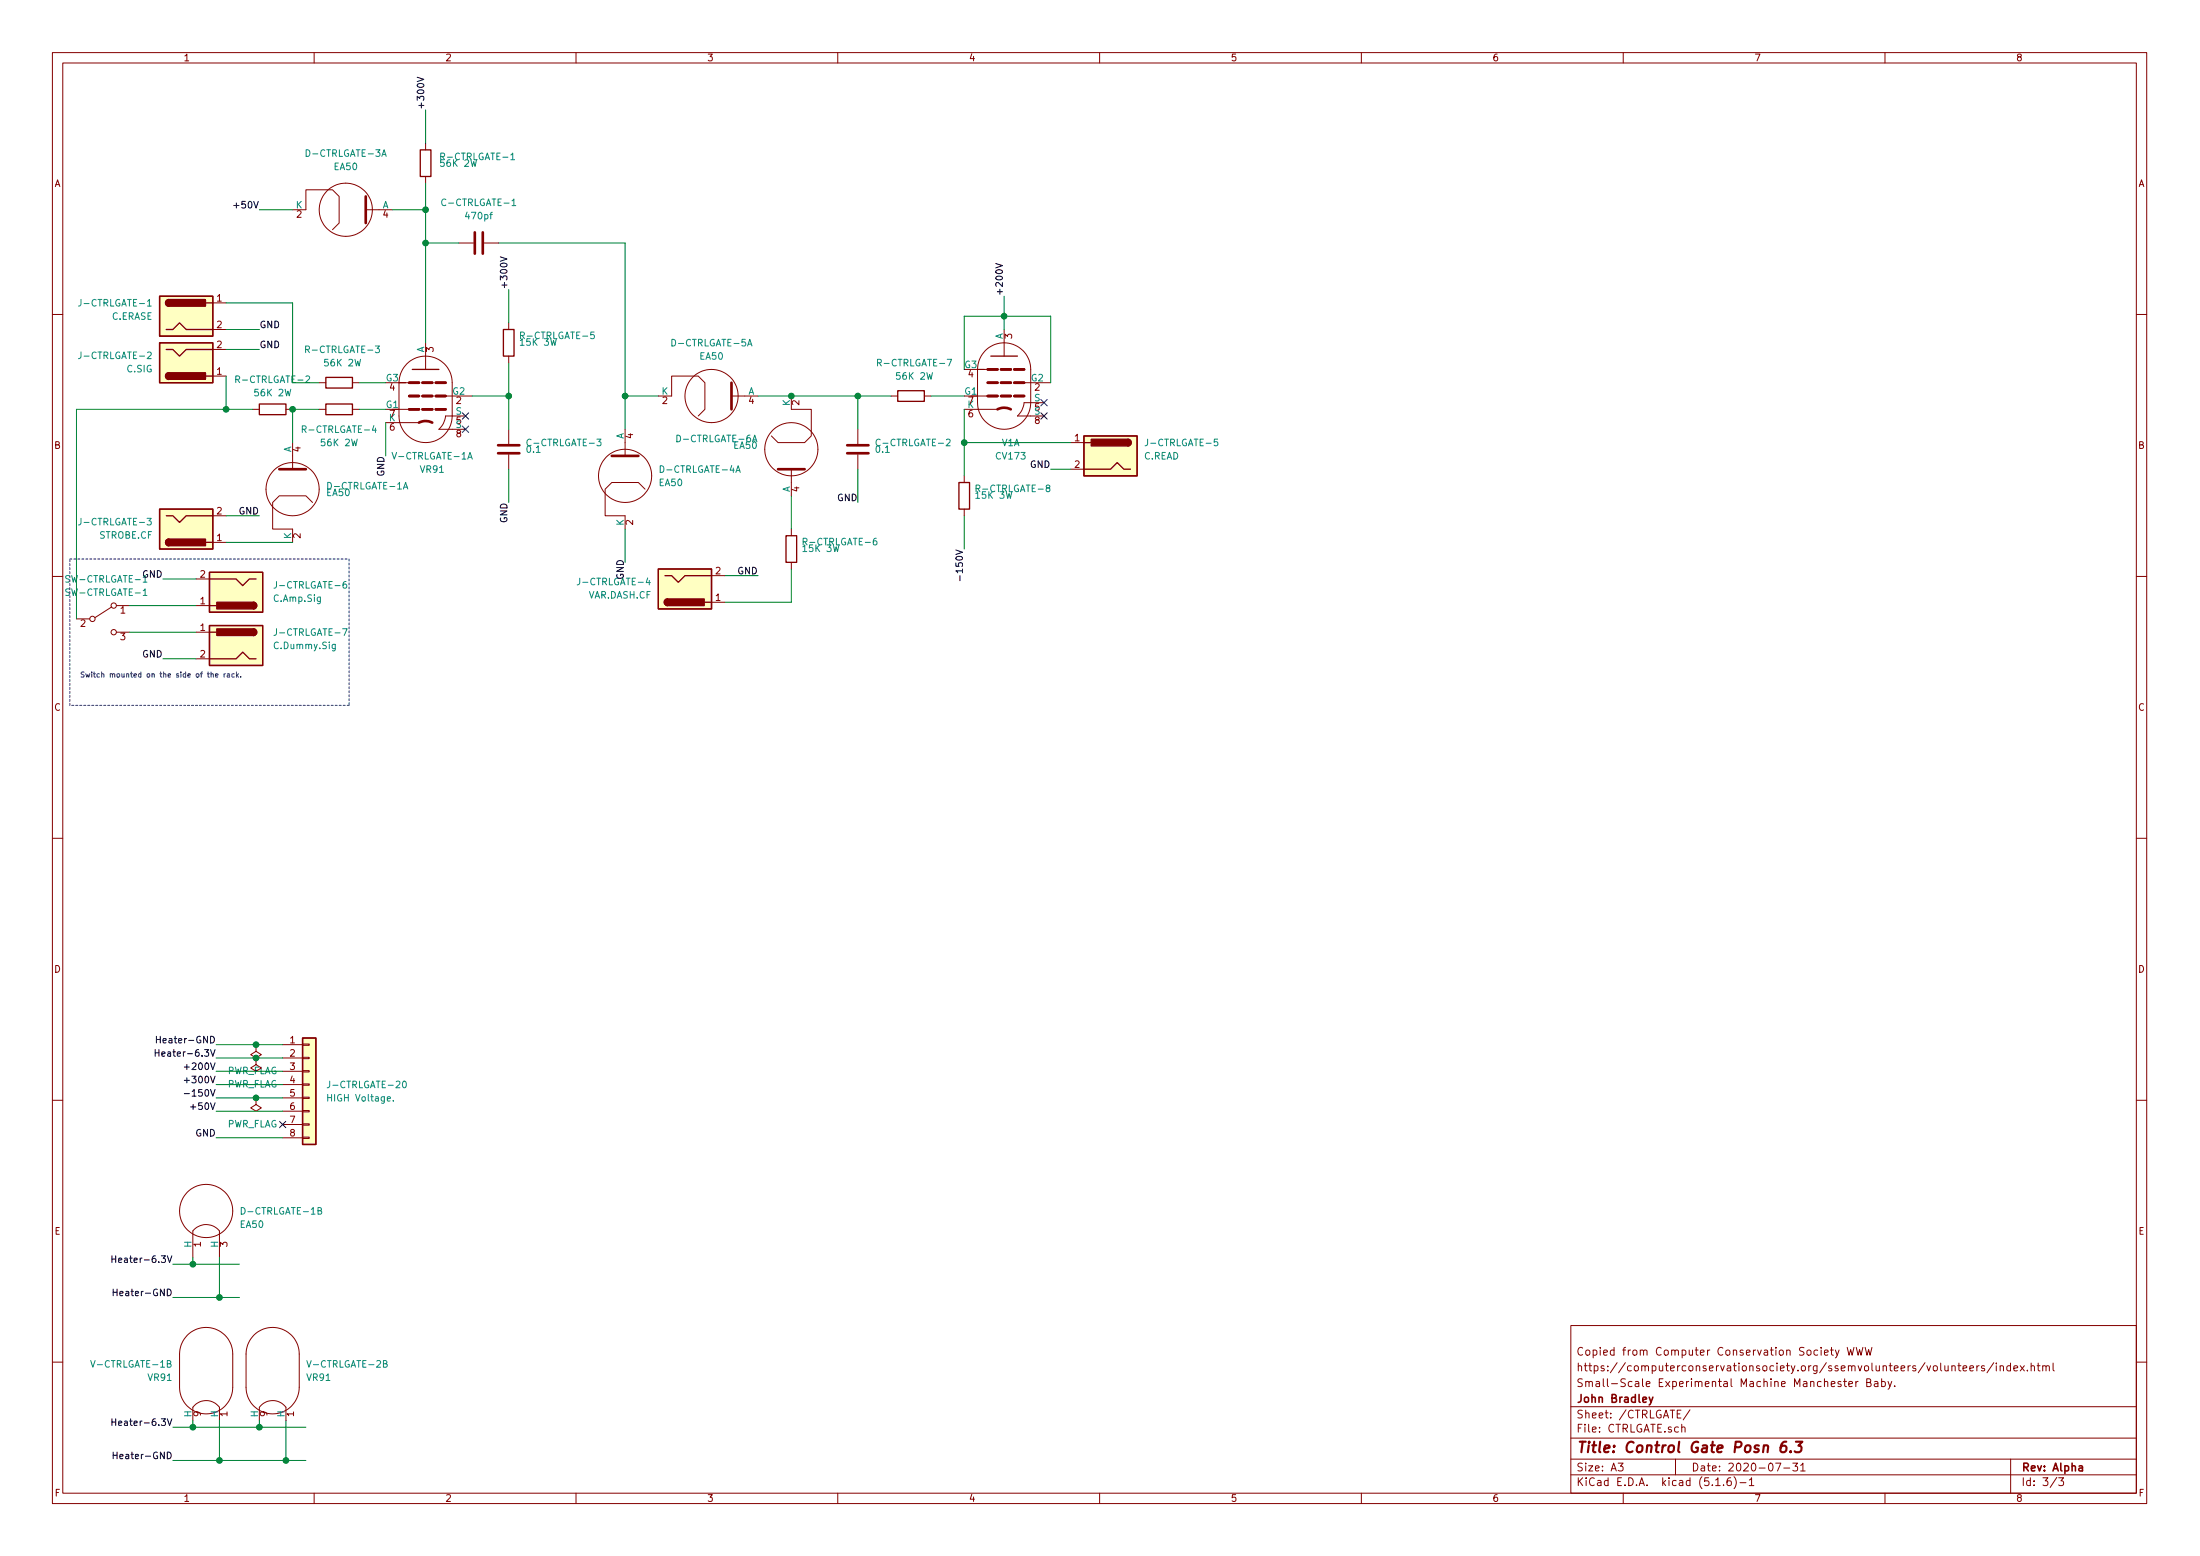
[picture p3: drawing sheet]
<svg xmlns="http://www.w3.org/2000/svg" width="420mm" height="297mm" viewBox="0 0 420 297" stroke-linecap="round" stroke-linejoin="round" font-family="sans-serif">
<g fill="none" stroke="#840000" stroke-width=".19">
<path d="M10 10h400v277h-400zM12 12h396v273.1h-396zM60 10v2M110 10v2M160 10v2M210 10v2M260 10v2M310 10v2M360 10v2M81.3 27.3v1.3M81.3 33.7v1.3M40.6 57.8h2.6"/>
<path d="M55.9 40h2.5v-3.8h5.1l1.3 1.3v5.1l-1.3 1.3M69.8 40h5.1M87.6 46.4h2.8M92.5 46.4h2.7M10 60h2M40.6 71.8h2.6M40.6 66.7h2.6M40.6 62.9h2.6M48.3 78.1h1.2M54.6 78.1h1.3M61 73.1h1.2M61 78.1h1.2"/>
<path d="M67.3 73.1h1.3M67.3 78.1h1.3M74.9 78.1h3.8M77.5 73.1h-1.3h2.5M77.7 69.5a5.1 5.1 0 0 1 5.5-1.1 5.1 5.1 0 0 1 3.2 4.7v6.3a5.1 5.1 0 0 1-5.1 5.1 5.1 5.1 0 0 1-5.1-5.1v-6.3a5.1 5.1 0 0 1 1.5-3.6zM81.3 65.4v5.1M85.1 75.6h5.1M88.9 79.4h-3.8a4.1 4.1 0 0 1-1.3 2.6h5.1M97.2 61.6v1.3M97.2 68v1.3M125.7 75.6h2.6v-3.8h5l1.3 1.3v5l-1.3 1.3M139.7 75.6h5.1"/>
<path d="M151.1 75.6v2.5h3.8v5.1l-1.2 1.3h-5.1l-1.3-1.3M170.2 75.6h1.2M176.5 75.6h1.3M184.1 78.1h6.4M185.4 75.6h3.8M188 70.5h-1.3h2.5M188.2 66.9a5.1 5.1 0 0 1 5.5-1.1 5.1 5.1 0 0 1 3.1 4.7v6.4a5.1 5.1 0 0 1-5 5.1 5.1 5.1 0 0 1-5.1-5.1v-6.4a5.1 5.1 0 0 1 1.5-3.6zM191.8 62.9v5.1M195.6 73.1h5.1M199.4 76.9h-3.8a4.1 4.1 0 0 1-1.3 2.5h5.1M408 60h2M40.6 98.5h2.6"/>
<path d="M55.9 84.5v5.1M59.7 95.9l-1.3-1.2h-5.1l-1.2 1.2v5.1h3.8v2.5M73.7 80.7h6.3M97.2 82v2.7M97.2 86.8v2.8M119.4 82v5M123.2 93.4l-1.3-1.3h-5.1l-1.2 1.3v5.1h3.8v2.5M151.1 89.6v5.1M163.8 82v2.7M163.8 86.8v2.8M184.1 90.8v1.3M184.1 97.2v1.3"/>
<path d="M204.5 84.5h2.5M204.5 89.6h2.5M10 110h2M14.6 118.1h2.5M21.3 115.9l-3.1 2M22.2 115.6h2.6M37.5 115.6h2.5M37.5 110.5h2.5M40.6 103.5h2.6M135.9 115h2.5M135.9 109.9h2.5M151.1 101v1.3"/>
<path d="M151.1 107.4v1.2M408 110h2M22.2 120.7h2.6M37.5 120.7h2.5M37.5 125.8h2.5M10 160h2M408 160h2M48.9 199.4v1.3l1 .6-1 .7-1-.7 1-.6M48.9 199.4h.1M54 199.4h3.8M57.8 199.3h1.3v.3h-1.3zM10 210h2"/>
<path d="M48.9 202v1.2l1 .7-1 .6-1-.6 1-.7M48.9 202h.1M48.9 209.6v1.3l1 .6-1 .6-1-.6 1-.6M48.9 209.6h.1M54 202h3.8M54 204.5h3.8M54 207h3.8M54 209.6h3.8M54 212.1h3.8M54 214.7h3.8M54 217.2h3.8M57.8 212h1.3v.3h-1.3z"/>
<path d="M57.8 214.5h1.3v.3h-1.3zM57.8 217.1h1.3v.2h-1.3zM57.8 209.5h1.3v.2h-1.3zM57.8 204.4h1.3v.2h-1.3zM57.8 201.8h1.3v.3h-1.3zM57.8 206.9h1.3v.3h-1.3zM408 210h2M35.8 254.9a5.1 5.1 0 0 1 5.5-1.1 5.1 5.1 0 0 1 3.1 4.7v6.3a5.1 5.1 0 0 1-5 5.1 5.1 5.1 0 0 1-5.1-5.1v-6.3a5.1 5.1 0 0 1 1.5-3.6zM36.8 240.1v-5.1a3.2 3.2 0 0 1 5.1 0v5.1M48.5 254.9a5.1 5.1 0 0 1 5.5-1.1 5.1 5.1 0 0 1 3.1 4.7v6.3a5.1 5.1 0 0 1-5 5.1 5.1 5.1 0 0 1-5.1-5.1v-6.3a5.1 5.1 0 0 1 1.5-3.6zM300 253h108v32.1h-108zM349.6 257.7h.5"/>
<path d="M349.8 257.2v1.3l.3 .2M350.5 257.7l.4 1M351.2 257.7l-.5 1.4-.2 .1M352.8 257.2l.3 1.5 .3-1.1 .3 1.1 .4-1.5M354.5 257.2l.4 1.5 .2-1.1 .3 1.1 .4-1.5M356.2 257.2l.4 1.5 .3-1.1 .2 1.1 .4-1.5M10 260h2M36.8 271.2v-2.6a3.2 3.2 0 0 1 5.1 0v2.6M49.5 271.2v-2.6a3.2 3.2 0 0 1 5.1 0v2.6M300 278.5h108M300 274.5h108M300 268.5h108"/>
<path d="M309 279.3h1l-.5 .6 .4 .1v.7l-.2 .1-.7-.1M320 278.5v3M320.3 269.9h.5M321 269.2h-.7v1.5h.7M321.2 272.5l.2-.1 .3 .1 .1 .9M321.2 271.9v1.5M322.8 269.1l-1.3 2M339.1 279.3h1l-.6 1.5M342.4 279.3h.9l-.5 .6 .5 .1v.7l-.3 .1-.6-.1M343.9 279.7l.4-.4v1.5M351.6 263.8a.37 .37 0 0 0-.6 .1l.1 .2 .5 .2v.1l-.2 .3-.4-.1M352.1 263.7h.6"/>
<path d="M352.3 263.2v1.3l.4 .2M353.1 264.2l.7-.1-.1-.3-.4-.1-.2 .2v.7h.6M354.4 263.7v1M354.9 263.7l-.5 .3M356.5 263.9l.7-.1v-.4l-.2-.2h-.5v1.5h.6l.2-.1 .1-.4-.4-.3M358 263.8h.6v.9M358.6 264.1h-.5a.29 .29 0 0 0-.2 .3 .29 .29 0 0 0 .2 .3l.5-.1M359.4 263.8l.4-.1 .3 .3-.1 .6-.2 .1-.4-.1M359.4 263.2v1.5M360.6 263.7l.3 1M361.3 263.7l-.5 1.4-.2 .1M361.8 264.6v.1"/>
<path d="M373.9 260.7h.6M374.1 260.2v1.3l.4 .2M374.9 261.2l.7-.1v-.3l-.5-.1-.2 .2 .1 .7h.6M376.2 261.2l.7-.1-.1-.3-.4-.1-.2 .2 .1 .7h.5M377.5 260.7v1M378 260.7l-.5 .3M379 260.8l-.4-.1-.2 .2 .1 .2 .5 .2v.3h-.6M380.8 260.1l-1.3 2M381.3 260.2v.2M381.3 260.7v1M382 260.8a.37 .37 0 0 1 .6 .1v.8M382 260.7v1"/>
<path d="M384 260.8l-.5-.1-.2 .3v.6l.2 .1 .5-.1M384 260.2v1.5M384 278.5v6.6M384.6 261.2l.7-.1v-.3l-.5-.1-.2 .2 .1 .7h.6M385.8 260.7l.8 1M386.6 260.7l-.8 1M387.2 261.6v.1M387.9 260.8l.2-.1 .4 .1v.9M387.9 260.2v1.5M389.1 260.7h.5M389.3 260.2v1.3l.3 .2M390.1 260.8l.2-.1 .4 .1 .1 .9"/>
<path d="M390.1 260.7v1M390.8 260.9l.2-.2 .3 .1 .1 .9M392.1 260.2v1.3l.2 .2M408 260h2M60 285.1v1.9M110 285.1v1.9M160 285.1v1.9M210 285.1v1.9M260 285.1v1.9M300 281.5h108M310 285.1v1.9M327.7 283.6h.8"/>
<path d="M329.2 283.5v.1M330.5 282.1a.59 .59 0 0 0-.7 .6l.1 .8 .5 .1 .2-.1 .1-.5-.2-.3h-.4l-.3 .3M331.2 281.9a1.71 1.71 0 0 1 0 2.3M332.3 283h1.2M334.1 282.5l.4-.4v1.5M334.1 283.6h.8M340.7 280.2h1.1M343.9 280.8h.9M360 285.1v1.9M392.8 282l-1.3 2M393.2 282.1h.9l-.5 .6 .4 .1v.7l-.2 .1-.6-.1"/>
<circle cx="66" cy="40" r="5.1"/>
<circle cx="135.9" cy="75.6" r="5.1"/>
<circle cx="55.9" cy="93.4" r="5.1"/>
<circle cx="119.4" cy="90.8" r="5.1"/>
<circle cx="151.1" cy="85.8" r="5.1"/>
<circle cx="17.7" cy="118.1" r=".51"/>
<circle cx="21.7" cy="115.6" r=".51"/>
<circle cx="21.7" cy="120.7" r=".51"/>
<circle cx="39.4" cy="231.2" r="5.1"/>
</g>
<path d="M315 266.7l.3 1M315.7 266.7l-.5 1.4-.2 .1M397.1 279.9h.6v.9M397.7 280.2h-.5l-.2 .3 .2 .3 .5-.1" fill="none" stroke="#840000" stroke-width=".3"/>
<path d="M341.1 275.2a.89 .89 0 0 0-1 .9l-.1 .7 .2 .3a.66 .66 0 0 0 .9-.3l.1-.4-.3-.4a.69 .69 0 0 0-.8 .4M342 277v.2M343 275.2h1.2l-.7 .8a.48 .48 0 0 1 .6 .4l-.1 .4-.2 .3-.8 .1-.3-.2" fill="none" stroke="#840000" stroke-width=".41"/>
<g fill="none" stroke="#840000" stroke-width=".25">
<path d="M80.3 28.6h2v5.1h-2zM30.5 56.6h10.1v7.6h-10.1zM32.3 57.2a.63 .63 0 0 0-.7 .6 .63 .63 0 0 0 .7 .7M39.4 57.8h1.2M30.5 65.4h10.1v7.7h-10.1zM31.7 66.7h1.3l1.3 1.3 1.3-1.3h5M31.7 62.9h1.3l1.3-1.3 1.3 1.3h5M32.3 71.2a.63 .63 0 0 0-.7 .6 .63 .63 0 0 0 .7 .6M39.4 71.8h1.2M49.5 77.1h5.1v2.1h-5.1zM62.2 72h5.1v2.1h-5.1zM62.2 77.1h5.1v2.1h-5.1z"/>
<path d="M78.7 70.5h5.1M96.1 62.9h2.1v5.1h-2.1zM171.4 74.6h5.1v2h-5.1zM189.2 68h5.1M30.5 97.2h10.1v7.6h-10.1zM31.7 98.5h1.3l1.3 1.2 1.3-1.2h5M183.1 92.1h2.1v5.1h-2.1zM207 83.2h10.2v7.6h-10.2zM207 89.6h5.1l1.3-1.3 1.2 1.3h1.3M207 84.5h1.3M215.4 83.9a.63 .63 0 0 1 .6 .6 .63 .63 0 0 1-.6 .6M32.3 102.9a.63 .63 0 0 0-.7 .6 .63 .63 0 0 0 .7 .7"/>
<path d="M39.4 103.5h1.2M40 109.3h10.2v7.6h-10.2zM40 119.4h10.2v7.6h-10.2zM40 110.5h5.1l1.3 1.3 1.2-1.3h1.3M40 115.6h1.3M48.4 115a.63 .63 0 0 1 .6 .6 .63 .63 0 0 1-.6 .6M125.7 108.6h10.2v7.6h-10.2zM127 109.9h1.3l1.2 1.3 1.3-1.3h5.1M127.5 114.3a.63 .63 0 0 0-.6 .7 .63 .63 0 0 0 .6 .6M134.6 115h1.3M150.1 102.3h2v5.1h-2zM40 125.8h5.1l1.3-1.3 1.2 1.3h1.3"/>
<path d="M40 120.7h1.3M48.4 120.1a.63 .63 0 0 1 .6 .6 .63 .63 0 0 1-.6 .6M57.8 198.2h2.5v20.3h-2.5z"/>
</g>
<g fill="none" stroke="#008484" stroke-width=".19">
<path d="M72.9 29.9l.5-1.3 .4 1.3M73.1 29.5h.6M84.2 29.9l.7-.1v-.5l-.7-.1v1.3M85.1 38.1a.6 .6 0 0 0-.8 .4 .6 .6 0 0 0 .6 .8l.2-.2M97.6 29.6l.3-.4v1.3M97.6 30.5h.7M97.8 38.3l.3-.3v1.3M97.8 39.3h.7M15.5 57.2v.9l-.2 .3h-.3M28.2 57.5l.3-.3v1.2M28.2 58.4h.7M15.5 67.2v.9l-.2 .3-.3 .1"/>
<path d="M28.2 67.3l.5-.1 .2 .3-.8 1h.8M45 72.4l.7-.1v-.4l-.7-.1v1.2M58.4 66.7l.7-.1v-.4l-.7-.1v1.2M58.4 71.9l.5-.1 .2 .3-.8 .9h.8M71.7 66.1h.8l-.5 .4 .4 .2v.5l-.2 .1-.5-.1M99.4 64l.7-.1v-.4l-.7-.1v1.3M113.5 63.4h-.6l-.1 .6 .2-.1 .5 .1v.5l-.2 .2-.5-.2M142.8 66.1l.4-1.3 .4 1.3M142.9 65.7h.6M167.6 69.3l.7-.1v-.5l-.7-.1v1.3M180.9 68.6h.8l-.5 1.3M15.5 98.9v1l-.2 .3h-.3"/>
<path d="M28.1 98.9h.8l-.5 .5 .4 .2v.5l-.1 .1-.6-.1M57.7 82l.7-.1v-.5l-.7-.1v1.3M71.4 81.2l-.3 .9h.8M71.7 81.7v.9M77 93.4l.5-1.3 .4 1.3M77.2 93h.6M89.3 87.6l.5-1.2 .4 1.2M89.5 87.3h.6M101.4 84a.6 .6 0 0 0-.8 .4 .6 .6 0 0 0 .6 .7l.2-.1M114 83.8h.8l-.4 .5 .3 .1v.6l-.1 .1-.6-.1M140.5 90.2l.5-1.3 .4 1.3M140.7 89.8h.6"/>
<path d="M143.7 84.3l.4-1.2 .5 1.2M168.1 84a.6 .6 0 0 0-.8 .4 .6 .6 0 0 0 .5 .7l.3-.1M180.7 84l.5-.2 .3 .4-.8 .9h.8M186.4 93.3l.7-.1v-.5l-.7-.1v1.3M200 93.2l-.2-.2v-.3l.5-.1 .2 .1v.3l-.6 .2-.1 .2v.2l.2 .3h.3l.2-.3v-.3l-.2-.1M219.2 83.8v.9l-.2 .4h-.3M232.5 83.8h-.6v.6l.2-.1 .4 .1v.6l-.1 .1-.5-.1M27.4 111.1h.7M27.4 113.7h.7M52.8 111v.9l-.2 .3-.3 .1M66.1 111l-.4 .1a.87 .87 0 0 0 0 1.2l.5-.1v-.6l-.5-.1-.2 .2M110.7 110.4v.9l-.2 .3h-.3"/>
<path d="M123.7 110.3l-.3 .9h.8M124 110.8v.8M153.4 103.4l.7-.1v-.4l-.7-.1v1.2M167.4 102.8h-.4a.87 .87 0 0 0 0 1.2l.4-.1v-.5l-.4-.2-.2 .3M52.8 120v.9l-.2 .3-.3 .1M64 123v1.1l-.2 .2-.3-.1M64 123h-.3l-.3 .2 .2 .6h.4M65.4 120h.9l-.6 1.3M63 206.4v.9l-.2 .3-.3 .1M75.1 210.1v.1M77 206.5l.2-.1a.67 .67 0 0 1 .4 .6 .67 .67 0 0 1-.4 .7l-.3-.5zM46.1 230.5a.64 .64 0 0 1 .7 .7 .64 .64 0 0 1-.7 .6z"/>
<path d="M60.7 231.1h.6l.1-.2-.1-.3-.6-.1v1.3h.5l.2-.1v-.3l-.3-.3M17.3 259.7l.4 1.3 .5-1.3M58.6 259.7l.4 1.3 .4-1.3M32 260.3h.5l.1-.4-.6-.2v1.3h.4l.3-.2v-.2l-.3-.3M73.2 260.3h.6v-.4l-.6-.2v1.3h.5l.3-.2v-.2l-.3-.3"/>
</g>
<g fill="none" stroke="#840000" stroke-width=".51">
<path d="M69.8 37.5v5.1M90.7 44.4v4M92.2 44.4v4M78.2 78.1h1.8M78.2 75.6h1.8M78.2 73.1h1.8M80.7 78.1h1.8M80.7 75.6h1.8M80.7 73.1h1.8M83.2 78.1h1.9M83.2 75.6h1.9M83.2 73.1h1.9"/>
<path d="M139.7 73.1v5M188.6 75.6h1.9M188.6 73.1h1.9M188.6 70.5h1.9M190.5 78.1a2.75 2.75 0 0 1 2.5 0M191.2 75.6h1.8M191.2 73.1h1.8M191.2 70.5h1.8M193.7 75.6h1.9M193.7 73.1h1.9M193.7 70.5h1.9M53.3 89.6h5.1"/>
<path d="M80 80.7a2.75 2.75 0 0 1 2.5 0M95.1 86.5h4.1M95.1 85h4.1M116.8 87h5.1M148.6 89.6h5.1M161.8 86.5h4.1M161.8 85h4.1"/>
</g>
<g fill="#ffffc2" stroke="#ffffc2" stroke-width=".19">
<path d="M207 83.2h10.2v7.6h-10.2z"/>
<path d="M40 109.3h10.2v7.6h-10.2z"/>
<path d="M40 119.4h10.2v7.6h-10.2z"/>
<path d="M30.5 97.2h10.1v7.6h-10.1z"/>
<path d="M30.5 65.4h10.1v7.7h-10.1z"/>
<path d="M78.2 78.1h1.8z"/>
<path d="M78.2 75.6h1.8z"/>
<path d="M78.2 73.1h1.8z"/>
<path d="M80.7 78.1h1.8z"/>
<path d="M80.7 75.6h1.8z"/>
<path d="M80.7 73.1h1.8z"/>
<path d="M83.2 78.1h1.9z"/>
<path d="M83.2 75.6h1.9z"/>
<path d="M83.2 73.1h1.9z"/>
<path d="M30.5 56.6h10.1v7.6h-10.1z"/>
<path d="M57.8 198.2h2.5v20.3h-2.5z"/>
<path d="M125.7 108.6h10.2v7.6h-10.2z"/>
<path d="M188.6 75.6h1.9z"/>
<path d="M188.6 73.1h1.9z"/>
<path d="M188.6 70.5h1.9z"/>
<path d="M191.2 75.6h1.8z"/>
<path d="M191.2 73.1h1.8z"/>
<path d="M191.2 70.5h1.8z"/>
<path d="M193.7 75.6h1.9z"/>
<path d="M193.7 73.1h1.9z"/>
<path d="M193.7 70.5h1.9z"/>
</g>
<g fill="#840000" stroke="#840000" stroke-width=".25">
<path d="M215.4 83.9a.63 .63 0 0 1 .6 .6 .63 .63 0 0 1-.6 .6z"/>
<path d="M208.4 83.9h7v1.2h-7z"/>
<path d="M48.4 115a.63 .63 0 0 1 .6 .6 .63 .63 0 0 1-.6 .6z"/>
<path d="M41.4 115h7v1.2h-7z"/>
<path d="M48.4 120.1a.63 .63 0 0 1 .6 .6 .63 .63 0 0 1-.6 .6z"/>
<path d="M41.4 120.1h7v1.2h-7z"/>
<path d="M31.8 103.1l.5-.2v1.3a.64 .64 0 0 1-.6-.4 .64 .64 0 0 1 .1-.7z"/>
<path d="M32.3 102.9h6.9v1.3h-6.9z"/>
<path d="M31.8 71.3l.5-.1v1.2a.64 .64 0 0 1-.6-.4 .64 .64 0 0 1 .1-.7z"/>
<path d="M32.3 71.2h6.9v1.2h-6.9z"/>
<path d="M31.8 57.4l.5-.2v1.3a.64 .64 0 0 1-.6-.4 .64 .64 0 0 1 .1-.7z"/>
<path d="M32.3 57.2h6.9v1.3h-6.9z"/>
<path d="M127.1 114.5l.4-.2v1.3a.64 .64 0 0 1-.6-.4 .64 .64 0 0 1 .2-.7z"/>
<path d="M127.5 114.3h7v1.3h-7z"/>
</g>
<path d="M13.3 106.7h53.4M66.7 106.7v28M13.3 134.7v-28M66.7 134.7h-53.4" fill="none" stroke="#0000c2" stroke-width=".19" stroke-dasharray=".4 .4"/>
<g fill="none" stroke="#008400" stroke-width=".19">
<path d="M81.3 21v6.3M81.3 35v30.4M43.2 57.8h12.7v15.3h5.1M49.5 40h6.4M74.9 40h6.4M81.3 46.4h6.3M95.2 46.4h24.2v35.6M97.2 55.3v6.3M191.8 56.6v6.3M43.2 66.7h6.3M43.2 62.9h6.3M43.2 71.8v6.3"/>
<path d="M48.3 78.1h-33.7v40M61 78.1h-5.1v6.4M68.6 78.1h5.1M68.6 73.1h5.1M90.2 75.6h7M97.2 69.3v12.7M119.4 75.6h6.3M144.8 75.6h25.4M163.8 75.6v6.4M177.8 75.6h6.3M184.1 70.5v-10.1h16.6v12.7M184.1 78.1v12.7"/>
<path d="M43.2 98.5h6.3M73.7 80.7v6.3M97.2 89.6v6.3M151.1 94.7v6.3M163.8 89.6v6.3M184.1 98.5v6.3M184.1 84.5h20.4M200.7 89.6h3.8M24.8 115.6h12.7M31.1 110.5h6.4M43.2 103.5h12.7M119.4 101v6.4"/>
<path d="M138.4 109.9h6.4M151.1 108.6v6.4h-12.7M24.8 120.7h12.7M31.1 125.8h6.4M41.3 199.4h12.7M41.3 209.6h12.7M41.3 202h12.7M41.3 204.5h12.7M41.3 207h12.7M41.3 212.1h12.7M41.3 217.2h12.7M33 247.7h12.7"/>
<path d="M33 241.3h12.7M36.8 240.1v1.2M41.9 240.1v7.6M33 272.5h25.4M33 278.8h25.4M36.8 271.2v1.3M41.9 271.2v7.6M49.5 271.2v1.3M54.6 271.2v7.6"/>
</g>
<g fill="none" stroke="#000" stroke-width=".19">
<path d="M79.7 14.7l1.2 .4-1.2 .5M44.7 39.2h.9M95.6 49l1.2 .4-1.2 .5M190.2 50.3l1.2 .4-1.2 .4M183.3 109.9v1M29.9 197.8v1.3M29.9 198.4h.7M30.6 197.8v1.3M29.6 200.4v1.2M29.6 201h.8M30.4 200.4v1.2M30.9 201.2l.6-.1-.1-.3h-.3l-.2 .2 .1 .6h.4"/>
<path d="M35.2 208.8h1M35.2 206.2h1M35.2 203.7h1M36.4 211.3h1M21.4 239.7v1.3M22.1 239.7v1.3M21.4 240.3h.7M21.6 246.1v1.3M21.6 246.7h.8M22.4 246.1v1.3M22.7 240.6l.6-.1-.1-.3h-.4l-.1 .1v.7h.5M21.4 270.9v1.2"/>
<path d="M21.4 271.5h.7M21.6 277.2v1.3M21.6 277.8h.8M22.1 270.9v1.2M22.4 277.2v1.3M22.7 271.7l.6-.1-.1-.3h-.4l-.1 .2v.6h.5"/>
</g>
<g fill="none" stroke="#0000c2" stroke-width=".19">
<path d="M39.6 128.6h.4M39.8 128.3v.8l.2 .2M40.3 128.7h.4v.6M40.3 128.3v1M41.1 128.9l.5-.1v-.1l-.3-.1-.2 .1 .1 .5h.4M42.8 128.6v.7M43.1 128.6l-.3 .2M43.4 128.7h.4v.6M43.8 128.8l-.4 .2 .1 .3 .3-.1M44.7 128.7l-.3-.1-.1 .2 .1 .4h.3M45.2 128.3v1M45.3 128.9l.2 .4"/>
<path d="M45.5 128.6l-.3 .4M46 129.2v.1"/>
</g>
<g fill="#008400" stroke="#008400" stroke-width=".25">
<circle cx="36.8" cy="241.3" r=".51"/>
<circle cx="151.1" cy="75.6" r=".51"/>
<circle cx="43.2" cy="78.1" r=".51"/>
<circle cx="184.2" cy="84.5" r=".51"/>
<circle cx="55.9" cy="78.1" r=".51"/>
<circle cx="81.3" cy="46.4" r=".51"/>
<circle cx="49.5" cy="272.5" r=".51"/>
<circle cx="54.6" cy="278.8" r=".51"/>
<circle cx="97.2" cy="75.6" r=".51"/>
<circle cx="81.3" cy="40" r=".51"/>
<circle cx="119.4" cy="75.6" r=".51"/>
<circle cx="191.8" cy="60.4" r=".51"/>
<circle cx="41.9" cy="247.7" r=".51"/>
<circle cx="48.9" cy="199.4" r=".51"/>
<circle cx="48.9" cy="209.6" r=".51"/>
<circle cx="41.9" cy="278.8" r=".51"/>
<circle cx="36.8" cy="272.5" r=".51"/>
<circle cx="163.8" cy="75.6" r=".51"/>
<circle cx="48.9" cy="202" r=".51"/>
</g>
<path d="M88.3 78.8l1.2 1.2M89.5 78.8l-1.2 1.2M198.8 78.8l1.2 1.2M198.8 76.3l1.2 1.2M200 78.8l-1.2 1.2M200 76.3l-1.2 1.2M88.3 81.3l1.2 1.3M89.5 81.3l-1.2 1.3M53.4 214.1l1.2 1.2M54.6 214.1l-1.2 1.2" fill="none" stroke="#000084" stroke-width=".19"/>
<text font-size="2.8" fill="#840000" x="301" y="277.3">Title: Control Gate Posn 6.3</text>
<g font-size="2.1" fill="#840000">
<text x="301" y="261.8">https://computerconservationsociety.org/ssemvolunteers/volunteers/index.html</text>
<text x="301" y="258.8">Copied from Computer Conservation Society WWW</text>
<text x="301" y="267.8">John Bradley</text>
<text x="301" y="264.8">Small-Scale Experimental Machine Manchester Baby.</text>
<text x="301" y="273.5">File: CTRLGATE.sch</text>
<text x="301" y="270.8">Sheet: /CTRLGATE/</text>
<text x="301" y="280.9">Size: A3</text>
<text x="323" y="280.9">Date: 2020-07-31</text>
<text x="386" y="280.9">Rev: Alpha</text>
<text x="301" y="283.7">KiCad E.D.A. kicad (5.1.6)-1</text>
<text x="386" y="283.7">Id: 3/3</text>
</g>
<g font-size="1.8" fill="#840000">
<text x="35" y="11.7">1</text>
<text x="85" y="11.7">2</text>
<text x="135" y="11.7">3</text>
<text x="185" y="11.7">4</text>
<text x="235" y="11.7">5</text>
<text x="285" y="11.7">6</text>
<text x="335" y="11.7">7</text>
<text x="385" y="11.7">8</text>
<text x="10.4" y="35.7">A</text>
<text x="408.4" y="35.7">A</text>
<text x="56.7" y="41.6">2</text>
<text x="73.2" y="41.6">4</text>
<text x="41.4" y="57.6">1</text>
<text x="41.4" y="62.6">2</text>
<text x="193.3" y="64.7" transform="rotate(-90 193.3 64.7)">3</text>
<text x="41.4" y="71.5">1</text>
<text x="41.4" y="66.5">2</text>
<text x="82.8" y="67.2" transform="rotate(-90 82.8 67.2)">3</text>
<text x="74.4" y="74.6">4</text>
<text x="87.1" y="77.1">2</text>
<text x="126.5" y="77.1">2</text>
<text x="143" y="77.1">4</text>
<text x="152.7" y="77.4" transform="rotate(-90 152.7 77.4)">2</text>
<text x="184.9" y="72">4</text>
<text x="184.9" y="77.1">7</text>
<text x="197.6" y="74.6">2</text>
<text x="74.4" y="82.2">6</text>
<text x="74.4" y="79.7">7</text>
<text x="87.1" y="80.9">5</text>
<text x="87.1" y="83.5">8</text>
<text x="120.9" y="83.7" transform="rotate(-90 120.9 83.7)">4</text>
<text x="184.9" y="79.7">6</text>
<text x="197.6" y="78.4">5</text>
<text x="197.6" y="80.9">8</text>
<text x="10.4" y="85.7">B</text>
<text x="57.4" y="86.2" transform="rotate(-90 57.4 86.2)">4</text>
<text x="205.3" y="84.2">1</text>
<text x="205.3" y="89.3">2</text>
<text x="408.4" y="85.7">B</text>
<text x="152.7" y="93.9" transform="rotate(-90 152.7 93.9)">4</text>
<text x="41.4" y="98.2">2</text>
<text x="120.9" y="100.2" transform="rotate(-90 120.9 100.2)">2</text>
<text x="41.4" y="103.3">1</text>
<text x="57.4" y="102.8" transform="rotate(-90 57.4 102.8)">2</text>
<text x="38.3" y="110.3">2</text>
<text x="136.7" y="109.6">2</text>
<text x="15.4" y="119.7">2</text>
<text x="23" y="117.1">1</text>
<text x="38.3" y="115.4">1</text>
<text x="136.7" y="114.7">1</text>
<text x="23" y="122.2">3</text>
<text x="38.3" y="120.4">1</text>
<text x="38.3" y="125.5">2</text>
<text x="10.4" y="135.7">C</text>
<text x="408.4" y="135.7">C</text>
<text x="10.4" y="185.7">D</text>
<text x="408.4" y="185.7">D</text>
<text x="55.4" y="199.2">1</text>
<text x="55.4" y="201.7">2</text>
<text x="55.4" y="204.3">3</text>
<text x="55.4" y="206.8">4</text>
<text x="55.4" y="209.3">5</text>
<text x="55.4" y="211.9">6</text>
<text x="55.4" y="214.4">7</text>
<text x="55.4" y="217">8</text>
<text x="10.4" y="235.7">E</text>
<text x="38.4" y="238" transform="rotate(-90 38.4 238)">1</text>
<text x="43.4" y="238" transform="rotate(-90 43.4 238)">3</text>
<text x="408.4" y="235.7">E</text>
<text x="38.4" y="270.4" transform="rotate(-90 38.4 270.4)">9</text>
<text x="43.4" y="270.4" transform="rotate(-90 43.4 270.4)">1</text>
<text x="51.1" y="270.4" transform="rotate(-90 51.1 270.4)">9</text>
<text x="56.1" y="270.4" transform="rotate(-90 56.1 270.4)">1</text>
<text x="10.5" y="285.7">F</text>
<text x="35" y="286.7">1</text>
<text x="85" y="286.7">2</text>
<text x="135" y="286.7">3</text>
<text x="185" y="286.7">4</text>
<text x="235" y="286.7">5</text>
<text x="285" y="286.7">6</text>
<text x="335" y="286.7">7</text>
<text x="385" y="286.7">8</text>
<text x="408.5" y="285.7">F</text>
</g>
<g font-size="1.8">
<text x="81" y="21" transform="rotate(-90 81 21)">+300V</text>
<text x="45.3" y="39.8">+50V</text>
<text x="96.9" y="55.3" transform="rotate(-90 96.9 55.3)">+300V</text>
<text x="191.5" y="56.6" transform="rotate(-90 191.5 56.6)">+200V</text>
<text x="49.5" y="62.6">GND</text>
<text x="49.5" y="66.5">GND</text>
<text x="196.7" y="89.3">GND</text>
<text x="73.4" y="91" transform="rotate(-90 73.4 91)">GND</text>
<text x="159.9" y="95.7">GND</text>
<text x="45.6" y="98.2">GND</text>
<text x="96.9" y="99.9" transform="rotate(-90 96.9 99.9)">GND</text>
<text x="27.2" y="110.3">GND</text>
<text x="119.1" y="110.7" transform="rotate(-90 119.1 110.7)">GND</text>
<text x="140.8" y="109.6">GND</text>
<text x="183.9" y="109.5" transform="rotate(-90 183.9 109.5)">-150V</text>
<text x="27.2" y="125.5">GND</text>
<text x="31.2" y="199.2">Heater-GND</text>
<text x="31.5" y="201.7">Heater-6.3V</text>
<text x="36.1" y="206.8">+300V</text>
<text x="36.1" y="204.3">+200V</text>
<text x="36.6" y="209.3">-150V</text>
<text x="37.1" y="211.9">+50V</text>
<text x="37.3" y="217">GND</text>
<text x="23.3" y="241.1">Heater-6.3V</text>
<text x="23" y="247.4">Heater-GND</text>
<text x="23.3" y="272.2">Heater-6.3V</text>
<text x="23" y="278.5">Heater-GND</text>
</g>
<g font-size="1.8" fill="#008484">
<text x="58.9" y="29.9">D-CTRLGATE-3A</text>
<text x="63.8" y="32.5">EA50</text>
<text x="84.4" y="31.8">56K 2W</text>
<text x="84.7" y="30.6">R-CTRLGATE-1</text>
<text x="56.5" y="39.8">K</text>
<text x="73" y="39.8">A</text>
<text x="84.9" y="39.3">C-CTRLGATE-1</text>
<text x="89.1" y="41.9">470pf</text>
<text x="15.6" y="58.5">J-CTRLGATE-1</text>
<text x="21.3" y="61">C.ERASE</text>
<text x="99.9" y="64.7">R-CTRLGATE-5</text>
<text x="191.5" y="64.8" transform="rotate(-90 191.5 64.8)">A</text>
<text x="15.6" y="68.5">J-CTRLGATE-2</text>
<text x="24.2" y="71.1">C.SIG</text>
<text x="58.9" y="67.4">R-CTRLGATE-3</text>
<text x="62.2" y="69.9">56K 2W</text>
<text x="81" y="67.3" transform="rotate(-90 81 67.3)">A</text>
<text x="99.6" y="66">15K 3W</text>
<text x="128.7" y="66.1">D-CTRLGATE-5A</text>
<text x="133.7" y="68.7">EA50</text>
<text x="168.1" y="69.9">R-CTRLGATE-7</text>
<text x="184.3" y="70.3">G3</text>
<text x="45.5" y="73.1">R-CTRLGATE-2</text>
<text x="48.9" y="75.7">56K 2W</text>
<text x="73.8" y="72.8">G3</text>
<text x="73.8" y="77.9">G1</text>
<text x="86.5" y="75.3">G2</text>
<text x="126.4" y="75.3">K</text>
<text x="142.9" y="75.3">A</text>
<text x="150.9" y="77.5" transform="rotate(-90 150.9 77.5)">K</text>
<text x="171.4" y="72.5">56K 2W</text>
<text x="184.3" y="75.3">G1</text>
<text x="184.8" y="77.9">K</text>
<text x="197" y="72.8">G2</text>
<text x="197.5" y="76.6">S</text>
<text x="58.2" y="82.6">R-CTRLGATE-4</text>
<text x="74.3" y="80.4">K</text>
<text x="87" y="79.2">S</text>
<text x="87" y="81.7">S</text>
<text x="119.1" y="83.9" transform="rotate(-90 119.1 83.9)">A</text>
<text x="197.5" y="79.2">S</text>
<text x="55.6" y="86.4" transform="rotate(-90 55.6 86.4)">A</text>
<text x="61.6" y="85.2">56K 2W</text>
<text x="75.4" y="87.7">V-CTRLGATE-1A</text>
<text x="100.7" y="86.4">0.1</text>
<text x="101.2" y="85.2">C-CTRLGATE-3</text>
<text x="129.7" y="84.4">D-CTRLGATE-6A</text>
<text x="140.2" y="85.7">EA50</text>
<text x="167.4" y="86.4">0.1</text>
<text x="167.9" y="85.2">C-CTRLGATE-2</text>
<text x="190.3" y="87.7">CV173</text>
<text x="191.3" y="85.2">V1A</text>
<text x="218.5" y="87.7">C.READ</text>
<text x="219.3" y="85.2">J-CTRLGATE-5</text>
<text x="62.4" y="94.7">EA50</text>
<text x="63" y="93.4">D-CTRLGATE-1A</text>
<text x="80.3" y="90.3">VR91</text>
<text x="125.9" y="92.8">EA50</text>
<text x="126.5" y="90.3">D-CTRLGATE-4A</text>
<text x="150.9" y="94" transform="rotate(-90 150.9 94)">A</text>
<text x="186.6" y="95.2">15K 3W</text>
<text x="186.9" y="93.9">R-CTRLGATE-8</text>
<text x="15.6" y="100.3">J-CTRLGATE-3</text>
<text x="119.1" y="100.4" transform="rotate(-90 119.1 100.4)">K</text>
<text x="18.9" y="102.8">STROBE.CF</text>
<text x="55.6" y="102.9" transform="rotate(-90 55.6 102.9)">K</text>
<text x="153.6" y="105.4">15K 3W</text>
<text x="153.9" y="104.1">R-CTRLGATE-6</text>
<text x="13" y="111.2">SW-CTRLGATE-1</text>
<text x="13" y="113.8">SW-CTRLGATE-1</text>
<text x="52.9" y="112.4">J-CTRLGATE-6</text>
<text x="110.8" y="111.7">J-CTRLGATE-4</text>
<text x="52.3" y="114.9">C.Amp.Sig</text>
<text x="112.4" y="114.3">VAR.DASH.CF</text>
<text x="52.5" y="123.9">C.Dummy.Sig</text>
<text x="52.9" y="121.4">J-CTRLGATE-7</text>
<text x="43.3" y="205.1">PWR_FLAG</text>
<text x="43.3" y="207.6">PWR_FLAG</text>
<text x="63.2" y="207.7">J-CTRLGATE-20</text>
<text x="43.3" y="215.2">PWR_FLAG</text>
<text x="63" y="210.3">HIGH Voltage.</text>
<text x="46.6" y="231.9">D-CTRLGATE-1B</text>
<text x="36.6" y="238.2" transform="rotate(-90 36.6 238.2)">H</text>
<text x="41.7" y="238.2" transform="rotate(-90 41.7 238.2)">H</text>
<text x="45.9" y="234.4">EA50</text>
<text x="18" y="261.1">V-CTRLGATE-1B</text>
<text x="28.3" y="263.6">VR91</text>
<text x="58.7" y="263.6">VR91</text>
<text x="59.2" y="261.1">V-CTRLGATE-2B</text>
<text x="36.6" y="270.5" transform="rotate(-90 36.6 270.5)">H</text>
<text x="41.7" y="270.5" transform="rotate(-90 41.7 270.5)">H</text>
<text x="49.3" y="270.5" transform="rotate(-90 49.3 270.5)">H</text>
<text x="54.4" y="270.5" transform="rotate(-90 54.4 270.5)">H</text>
</g>
<text font-size="1.4" fill="#0000c2" x="15.2" y="129.3">Switch mounted on the side of the rack.</text>
</svg>
